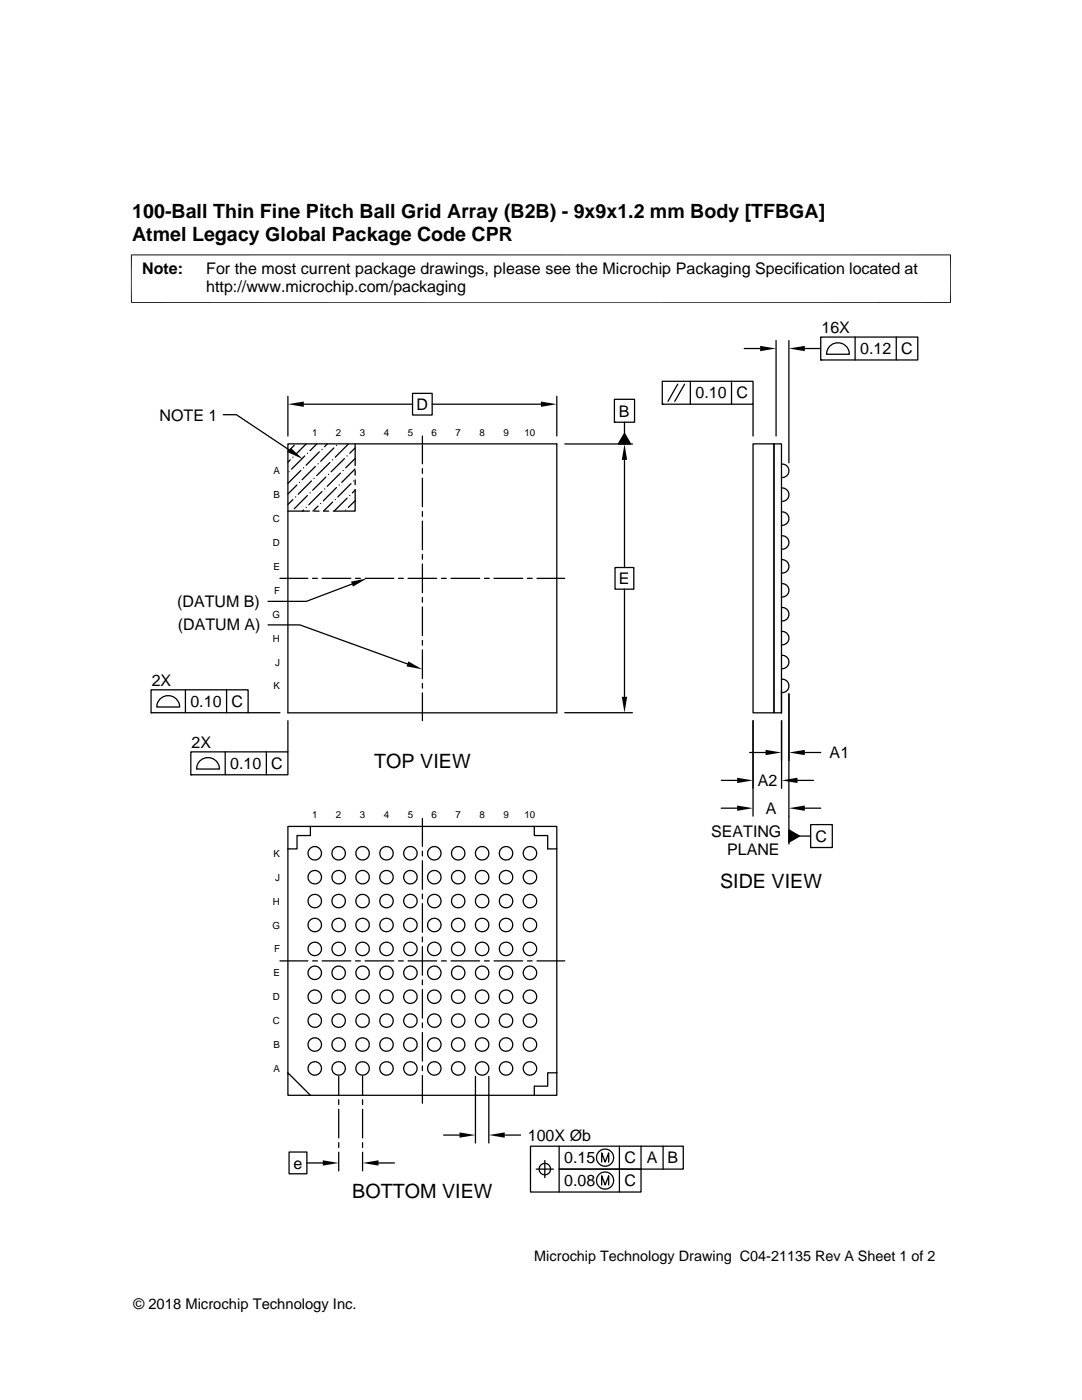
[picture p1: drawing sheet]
<svg xmlns="http://www.w3.org/2000/svg" width="216mm" height="279mm" viewBox="0 0 216 279" stroke-linecap="round" stroke-linejoin="round" font-family="sans-serif">
<g fill="none" stroke="#000" stroke-width=".25">
<path d="M57.4 79.1v7.9M82.3 78.5h3.9v4.3h-3.9zM111.1 79.1v7.9M122.6 79.7h4v4.6h-4zM132.1 76.1h18.2v4.6h-18.2zM135.2 76.7l-1.9 3.4M136.6 76.7l-2 3.4M137.8 76.1v4.6M146 76.1v4.6M148.5 69.6h3.2M154.9 68v19M157.4 68v24.4"/>
<path d="M160.6 69.6h3.2M163.8 67.3h19.3v4.5h-19.3zM163.8 71.8h.1M165.7 69a2.28 2.28 0 0 1 2.4-.4 2.28 2.28 0 0 1 1.4 2.1h-4.6l.3-1.2zM170.6 67.3v4.5M178.8 67.3v4.5M44.5 82.8h2.7l10.6 7M57.4 88.6h53.7v53.7h-53.7zM57.7 94.1h.1M57.9 91.8l-.5 .5M58.4 99.7l-1 1M58.4 91.2h.1"/>
<path d="M58.7 88.9l-1.3 1.2M59 99.2h.1M59.2 96.8l-1.8 1.8M59.8 96.3h.1M60 93.9l-2.6 2.6M60.6 93.4h.1M60.6 80.7h21.7M60.8 91l-2.6 2.6M61.1 88.6l-2.1 2.1M61.3 98.9l-2.6 2.6M61.3 90.5h.1M61.9 98.4h.1"/>
<path d="M62.1 96l-2.6 2.6M62.7 95.5h.1M62.9 93.1l-2.6 2.6M63.2 88.6l-1.3 1.3M63.5 92.6h.1M63.7 90.2l-2.6 2.6M64.2 98.1l-2.6 2.6M64.2 89.7h.1M64.8 97.6h.1M65 95.2l-2.6 2.6M65.3 88.6l-.5 .6M65.6 94.7h.1"/>
<path d="M65.8 92.3l-2.6 2.6M66.4 91.8h.1M66.6 89.4l-2.6 2.7M66.9 99.7h.1M67.1 97.3l-2.6 2.6M67.1 88.9h.1M67.7 96.8h.1M67.9 94.4l-2.6 2.6M68.5 93.9h.1M68.7 91.5l-2.6 2.6M69.3 99.4l-2.6 2.6M69.3 91h.1"/>
<path d="M69.5 88.6l-2.6 2.6M69.8 98.9h.1M70 96.5l-2.6 2.7M70.6 96h.1M70.8 93.6l-2.6 2.7M70.9 99.9l-1.4 1.4M70.9 91.5l-1.9 1.9M70.9 97.7v4.3h-4.4M70.9 88.6v4.3M70.9 93.9v.9M70.9 95.8v.9M70.9 89.4l-1.1 1.1"/>
<path d="M70.9 97.8l-.6 .6M84.3 87v5.6M84.3 93.5v1M84.3 95.4v5.7M86.2 80.7h21.7M112.7 88.6h13.5M122.6 84.3h.1M124.6 84.3v2.2M124.6 91.8v21.5M124.6 86.5l1.2 2.1h-2.4zM132.1 80.7h.1M150.3 88.6h4.1v53.7h-4.1z"/>
<path d="M150.3 80.7v6.3M154.4 88.6h1.5v53.7h-1.5zM155.9 97.4a1.34 1.34 0 0 1 1.5 1.3 1.34 1.34 0 0 1-1.5 1.4M155.9 92.6a1.34 1.34 0 0 1 1.5 1.4 1.34 1.34 0 0 1-1.5 1.3M55.9 115.4h5.5M57.4 102h4.4M60.6 101.8l-.3 .2M61.1 101.3h.1M62.4 115.4h.9M62.7 102h1M63.5 101l-1.1 1M64 100.5h.1"/>
<path d="M64.3 115.4h5.7M64.6 102h1M66.4 100.2l-1.8 1.8M69 101.8h.1M70.2 116.6l-9.1 3.4h-7.6M71 115.4h.9M72.9 115.4h5.7M79.5 115.4h1M81.4 115.4h5.7M84.3 102.1v.9M84.3 104v5.7M84.3 110.7v.9"/>
<path d="M84.3 112.6v5.7M84.3 119.2v1M88.1 115.4h.9M90 115.4h5.7M96.7 115.4h.9M98.6 115.4h5.7M105.2 115.4h1M107.1 115.4h5.6M122.7 113.3h3.8v4.3h-3.8zM124.6 117.6v21.5M155.9 116.5a1.34 1.34 0 0 1 1.5 1.3 1.34 1.34 0 0 1-1.5 1.3M155.9 111.7a1.34 1.34 0 0 1 1.5 1.3 1.34 1.34 0 0 1-1.5 1.4"/>
<path d="M155.9 106.9a1.34 1.34 0 0 1 1.5 1.4 1.34 1.34 0 0 1-1.5 1.3M155.9 102.2a1.34 1.34 0 0 1 1.5 1.3 1.34 1.34 0 0 1-1.5 1.3M30.1 137.7h19.4v4.5h-19.4zM32 139.4a2.3 2.3 0 0 1 2.5-.4 2.3 2.3 0 0 1 1.4 2.1h-4.6l.3-1.2zM37 137.7v4.5M45.2 137.7v4.5M53.5 124.7h6.3l21.5 7.8M84.3 121.1v5.8M84.3 127.8v1M84.3 129.7v5.7M84.3 136.4v.9M84.3 138.3v5.5"/>
<path d="M155.9 137.8v4.5zM155.9 135.6a1.34 1.34 0 0 1 1.5 1.3 1.34 1.34 0 0 1-1.5 1.3M155.9 130.8a1.34 1.34 0 0 1 1.5 1.3 1.34 1.34 0 0 1-1.5 1.4M155.9 126a1.34 1.34 0 0 1 1.5 1.3 1.34 1.34 0 0 1-1.5 1.4M155.9 121.2a1.34 1.34 0 0 1 1.5 1.4 1.34 1.34 0 0 1-1.5 1.3M157.4 138.5v29.9M30.1 142.2h.1M38.1 150.1h19.3v4.5h-19.3zM38.1 154.6h.1M40 151.8a2.3 2.3 0 0 1 2.4-.4 2.3 2.3 0 0 1 1.4 2.1h-4.6l.3-1.2zM44.9 150.1v4.5M49.5 142.2h6.4"/>
<path d="M53.1 150.1v4.5M57.4 143.8v6.3M112.7 142.2h13.5M143.9 155.7h3.2M149.6 150.2h3.2M150.3 143.8v19.1M155.9 142.3h.1M155.9 140.4h.1M155.9 143.8l.1 13.5M159.1 155.7h3.2M160.6 150.2h3.2M57.4 169.4v44.7"/>
<path d="M57.4 164.9h4.5v1.9h-2.6v2.6h-1.9zM61.9 164.9h44.7M84.3 163.3v5.6M84.3 169.9v.9M84.3 171.8v5.7M84.3 178.4v1M106.6 164.9h4.5v4.5h-1.8v-2.6h-2.7zM111.1 169.4v44.7M143.9 161.3h3.2M157.4 165.6l2.1 1.3-2.1 1.2zM159.5 166.9h2.3M160.6 161.3h3.2"/>
<path d="M161.8 164.6h4.3v4.5h-4.3zM161.8 169.1h.1M55.9 191.8h5.5M62.4 191.8h.9M64.3 191.8h5.7M71 191.8h.9M72.9 191.8h5.7M79.5 191.8h1M81.4 191.8h5.7M84.3 180.3v5.8M84.3 187v1M84.3 188.9v5.7"/>
<path d="M84.3 195.6v.9M84.3 197.5v5.7M88.1 191.8h.9M90 191.8h5.7M96.7 191.8h.9M98.6 191.8h5.7M105.2 191.8h1M107.1 191.8h5.6M57.4 214.1l4.5 4.5h-4.5zM61.9 218.6h44.7M67.6 214.8v3.7M67.6 219.5v.9"/>
<path d="M72.3 214.8v3.7M72.3 219.5v.9M84.3 204.2v.9M84.3 206.1v5.7M84.3 212.7v1M84.3 214.6v5.6M94.9 214.8v13.3M97.5 214.8v13.3M106.6 216.8h2.7v-2.7h1.8v4.5h-4.5zM57.7 229.9h3.5v4.4h-3.5zM61.2 232.1h3.2M67.6 221.4v5.7"/>
<path d="M67.6 228v1M67.6 230v3.7M72.3 221.4v5.7M72.3 228v1M72.3 230v3.7M75.5 232.1h3.2M88.5 226.5h3.2M100.7 226.5h3.2M107 233.3h3.4M108.7 231.6v3.4M111.6 228.7v4.6h16.3v4.6h-22v-9.2h30.4v4.6h-24.7v4.6M120.1 231.9v-1.8l.7 1.8 .7-1.8v1.8"/>
<path d="M120.1 236.5v-1.8l.7 1.8 .7-1.8v1.8M123.6 228.7v9.2M127.9 228.7v4.6M132.3 228.7v4.6"/>
<circle cx="62.8" cy="175.1" r="1.34"/>
<circle cx="62.8" cy="179.8" r="1.34"/>
<circle cx="62.8" cy="170.3" r="1.34"/>
<circle cx="67.6" cy="175.1" r="1.34"/>
<circle cx="67.6" cy="179.8" r="1.34"/>
<circle cx="67.6" cy="170.3" r="1.34"/>
<circle cx="72.4" cy="175.1" r="1.34"/>
<circle cx="72.4" cy="179.8" r="1.34"/>
<circle cx="72.4" cy="170.3" r="1.34"/>
<circle cx="77.1" cy="175.1" r="1.34"/>
<circle cx="77.1" cy="179.8" r="1.34"/>
<circle cx="77.1" cy="170.3" r="1.34"/>
<circle cx="81.9" cy="175.1" r="1.34"/>
<circle cx="81.9" cy="179.8" r="1.34"/>
<circle cx="81.9" cy="170.3" r="1.34"/>
<circle cx="86.7" cy="175.1" r="1.34"/>
<circle cx="86.7" cy="179.8" r="1.34"/>
<circle cx="86.7" cy="170.3" r="1.34"/>
<circle cx="91.4" cy="175.1" r="1.34"/>
<circle cx="91.4" cy="179.8" r="1.34"/>
<circle cx="91.4" cy="170.3" r="1.34"/>
<circle cx="96.2" cy="175.1" r="1.34"/>
<circle cx="96.2" cy="179.8" r="1.34"/>
<circle cx="96.2" cy="170.3" r="1.34"/>
<circle cx="101" cy="175.1" r="1.34"/>
<circle cx="101" cy="179.8" r="1.34"/>
<circle cx="101" cy="170.3" r="1.34"/>
<circle cx="105.7" cy="175.1" r="1.34"/>
<circle cx="105.7" cy="179.8" r="1.34"/>
<circle cx="105.7" cy="170.3" r="1.34"/>
<circle cx="62.8" cy="189.4" r="1.34"/>
<circle cx="62.8" cy="198.9" r="1.34"/>
<circle cx="62.8" cy="184.6" r="1.34"/>
<circle cx="62.8" cy="194.1" r="1.34"/>
<circle cx="67.6" cy="189.4" r="1.34"/>
<circle cx="67.6" cy="198.9" r="1.34"/>
<circle cx="67.6" cy="184.6" r="1.34"/>
<circle cx="67.6" cy="194.1" r="1.34"/>
<circle cx="72.4" cy="189.4" r="1.34"/>
<circle cx="72.4" cy="198.9" r="1.34"/>
<circle cx="72.4" cy="184.6" r="1.34"/>
<circle cx="72.4" cy="194.1" r="1.34"/>
<circle cx="77.1" cy="198.9" r="1.34"/>
<circle cx="77.1" cy="189.4" r="1.34"/>
<circle cx="77.1" cy="184.6" r="1.34"/>
<circle cx="77.1" cy="194.1" r="1.34"/>
<circle cx="81.9" cy="189.4" r="1.34"/>
<circle cx="81.9" cy="198.9" r="1.34"/>
<circle cx="81.9" cy="184.6" r="1.34"/>
<circle cx="81.9" cy="194.1" r="1.34"/>
<circle cx="86.7" cy="189.4" r="1.34"/>
<circle cx="86.7" cy="198.9" r="1.34"/>
<circle cx="86.7" cy="184.6" r="1.34"/>
<circle cx="86.7" cy="194.1" r="1.34"/>
<circle cx="91.4" cy="189.4" r="1.34"/>
<circle cx="91.4" cy="198.9" r="1.34"/>
<circle cx="91.4" cy="184.6" r="1.34"/>
<circle cx="91.4" cy="194.1" r="1.34"/>
<circle cx="96.2" cy="189.4" r="1.34"/>
<circle cx="96.2" cy="198.9" r="1.34"/>
<circle cx="96.2" cy="184.6" r="1.34"/>
<circle cx="96.2" cy="194.1" r="1.34"/>
<circle cx="101" cy="189.4" r="1.34"/>
<circle cx="101" cy="198.9" r="1.34"/>
<circle cx="101" cy="184.6" r="1.34"/>
<circle cx="101" cy="194.1" r="1.34"/>
<circle cx="105.7" cy="189.4" r="1.34"/>
<circle cx="105.7" cy="198.9" r="1.34"/>
<circle cx="105.7" cy="184.6" r="1.34"/>
<circle cx="105.7" cy="194.1" r="1.34"/>
<circle cx="62.8" cy="213.2" r="1.34"/>
<circle cx="62.8" cy="208.5" r="1.34"/>
<circle cx="62.8" cy="203.7" r="1.34"/>
<circle cx="67.6" cy="213.2" r="1.34"/>
<circle cx="67.6" cy="208.5" r="1.34"/>
<circle cx="67.6" cy="203.7" r="1.35"/>
<circle cx="72.4" cy="213.2" r="1.34"/>
<circle cx="72.4" cy="208.5" r="1.34"/>
<circle cx="72.4" cy="203.7" r="1.34"/>
<circle cx="77.1" cy="213.2" r="1.34"/>
<circle cx="77.1" cy="208.5" r="1.34"/>
<circle cx="77.1" cy="203.7" r="1.34"/>
<circle cx="81.9" cy="213.2" r="1.34"/>
<circle cx="81.9" cy="208.5" r="1.34"/>
<circle cx="81.9" cy="203.7" r="1.34"/>
<circle cx="86.7" cy="213.2" r="1.34"/>
<circle cx="86.7" cy="208.5" r="1.34"/>
<circle cx="86.7" cy="203.7" r="1.34"/>
<circle cx="91.4" cy="213.2" r="1.34"/>
<circle cx="91.4" cy="208.5" r="1.34"/>
<circle cx="91.4" cy="203.7" r="1.35"/>
<circle cx="96.2" cy="213.2" r="1.34"/>
<circle cx="96.2" cy="208.5" r="1.34"/>
<circle cx="96.2" cy="203.7" r="1.34"/>
<circle cx="101" cy="213.2" r="1.34"/>
<circle cx="101" cy="208.5" r="1.34"/>
<circle cx="101" cy="203.7" r="1.35"/>
<circle cx="105.7" cy="213.2" r="1.34"/>
<circle cx="105.7" cy="208.5" r="1.34"/>
<circle cx="105.7" cy="203.7" r="1.34"/>
<circle cx="108.7" cy="233.3" r="1.14"/>
<circle cx="120.7" cy="231" r="1.71"/>
<circle cx="120.7" cy="235.6" r="1.71"/>
</g>
<g fill="#000">
<path d="M151.7 69l3.2 .6-3.2 .5zM157.4 69.6l3.2-.6v1.1zM58.1 89.4l2.3 2.2-2.9-1.3zM57.4 80.7l3.2-.6v1.1zM107.9 80.1l3.2 .6-3.2 .5zM124.6 88.6l.5 3.2h-1zM124.6 86.5l1.2 2.1h-2.4zM70 116.1l3.2-.7-2.8 1.7zM81.5 132l2.8 1.6-3.2-.6zM124.1 139.1h1l-.5 3.1zM147.1 155.2l3.2 .5-3.2 .6zM152.8 149.6l3.1 .6-3.1 .5z"/>
<path d="M156 155.7l3.1-.5v1.1zM157.4 150.2l3.2-.6v1.1zM147.1 160.8l3.2 .5-3.2 .5zM157.4 165.6l2.1 1.3-2.1 1.2zM157.4 161.3l3.2-.5v1zM64.4 231.6l3.2 .5-3.2 .5zM72.3 232.1l3.2-.5v1zM91.7 226l3.2 .5-3.2 .6zM97.5 226.5l3.2-.5v1.1z"/>
</g>
<path d="M26.1 50.9h163.7M26.2 50.8v9.7M189.7 50.8v9.7M26.1 60.4h163.7" fill="none" stroke="#000" stroke-width=".2"/>
<g font-size="3.9">
<text x="26.4" y="43.5">100-Ball Thin Fine Pitch Ball Grid Array (B2B) - 9x9x1.2 mm Body [TFBGA]</text>
<text x="26.4" y="48">Atmel Legacy Global Package Code CPR</text>
<text x="74.7" y="153.2">TOP VIEW</text>
<text x="143.7" y="177.2">SIDE VIEW</text>
<text x="70.3" y="239.1">BOTTOM VIEW</text>
</g>
<g font-size="3.2">
<text x="28.4" y="54.6">Note:</text>
<text x="41.1" y="54.6">For the most current package drawings, please see the Microchip Packaging Specification located at</text>
<text x="41.1" y="58.3">http://www.microchip.com/packaging</text>
<text x="163.9" y="66.5">16X</text>
<text x="171.6" y="70.7">0.12</text>
<text x="179.8" y="70.7">C</text>
<text x="31.8" y="83.9">NOTE 1</text>
<text x="83.1" y="81.8">D</text>
<text x="123.5" y="83.1">B</text>
<text x="138.8" y="79.5">0.10</text>
<text x="146.9" y="79.5">C</text>
<text x="123.5" y="116.6">E</text>
<text x="35.3" y="121.2">(DATUM B)</text>
<text x="35.5" y="125.8">(DATUM A)</text>
<text x="30.3" y="136.9">2X</text>
<text x="38" y="141.1">0.10</text>
<text x="46.2" y="141.1">C</text>
<text x="38.2" y="149.2">2X</text>
<text x="45.9" y="153.5">0.10</text>
<text x="54.1" y="153.5">C</text>
<text x="165.5" y="151.3">A1</text>
<text x="151.2" y="156.9">A2</text>
<text x="141.9" y="167">SEATING</text>
<text x="152.8" y="162.4">A</text>
<text x="162.8" y="168">C</text>
<text x="145.1" y="170.7">PLANE</text>
<text x="105.3" y="227.6">100X Øb</text>
<text x="58.6" y="233.2">e</text>
<text x="112.6" y="232.2">0.15</text>
<text x="124.6" y="232.2">C</text>
<text x="129.1" y="232.2">A</text>
<text x="133.2" y="232.2">B</text>
<text x="112.6" y="236.7">0.08</text>
<text x="124.6" y="236.7">C</text>
</g>
<g font-size="2.9">
<text x="106.6" y="251.7">Microchip Technology Drawing C04-21135 Rev A Sheet 1 of 2</text>
<text x="26.6" y="261.3">© 2018 Microchip Technology Inc.</text>
</g>
<g font-size="1.9">
<text x="62.3" y="87">1</text>
<text x="67" y="87">2</text>
<text x="71.8" y="87">3</text>
<text x="76.6" y="87">4</text>
<text x="81.3" y="87">5</text>
<text x="86.1" y="87">6</text>
<text x="90.9" y="87">7</text>
<text x="95.7" y="87">8</text>
<text x="100.4" y="87">9</text>
<text x="104.7" y="87">10</text>
<text x="54.6" y="94.7">A</text>
<text x="54.6" y="99.4">B</text>
<text x="54.5" y="104.2">C</text>
<text x="54.5" y="109">D</text>
<text x="54.6" y="113.7">E</text>
<text x="54.7" y="118.5">F</text>
<text x="54.4" y="123.3">G</text>
<text x="54.5" y="128">H</text>
<text x="54.6" y="137.6">K</text>
<text x="54.9" y="132.8">J</text>
<text x="62.3" y="163.3">1</text>
<text x="67" y="163.3">2</text>
<text x="71.8" y="163.3">3</text>
<text x="76.6" y="163.3">4</text>
<text x="81.3" y="163.3">5</text>
<text x="86.1" y="163.3">6</text>
<text x="90.9" y="163.3">7</text>
<text x="95.7" y="163.3">8</text>
<text x="100.4" y="163.3">9</text>
<text x="104.7" y="163.3">10</text>
<text x="54.6" y="171">K</text>
<text x="54.9" y="175.7">J</text>
<text x="54.4" y="185.3">G</text>
<text x="54.5" y="180.5">H</text>
<text x="54.7" y="190.1">F</text>
<text x="54.6" y="194.8">E</text>
<text x="54.5" y="199.6">D</text>
<text x="54.5" y="204.4">C</text>
<text x="54.6" y="209.2">B</text>
<text x="54.6" y="213.9">A</text>
</g>
</svg>
